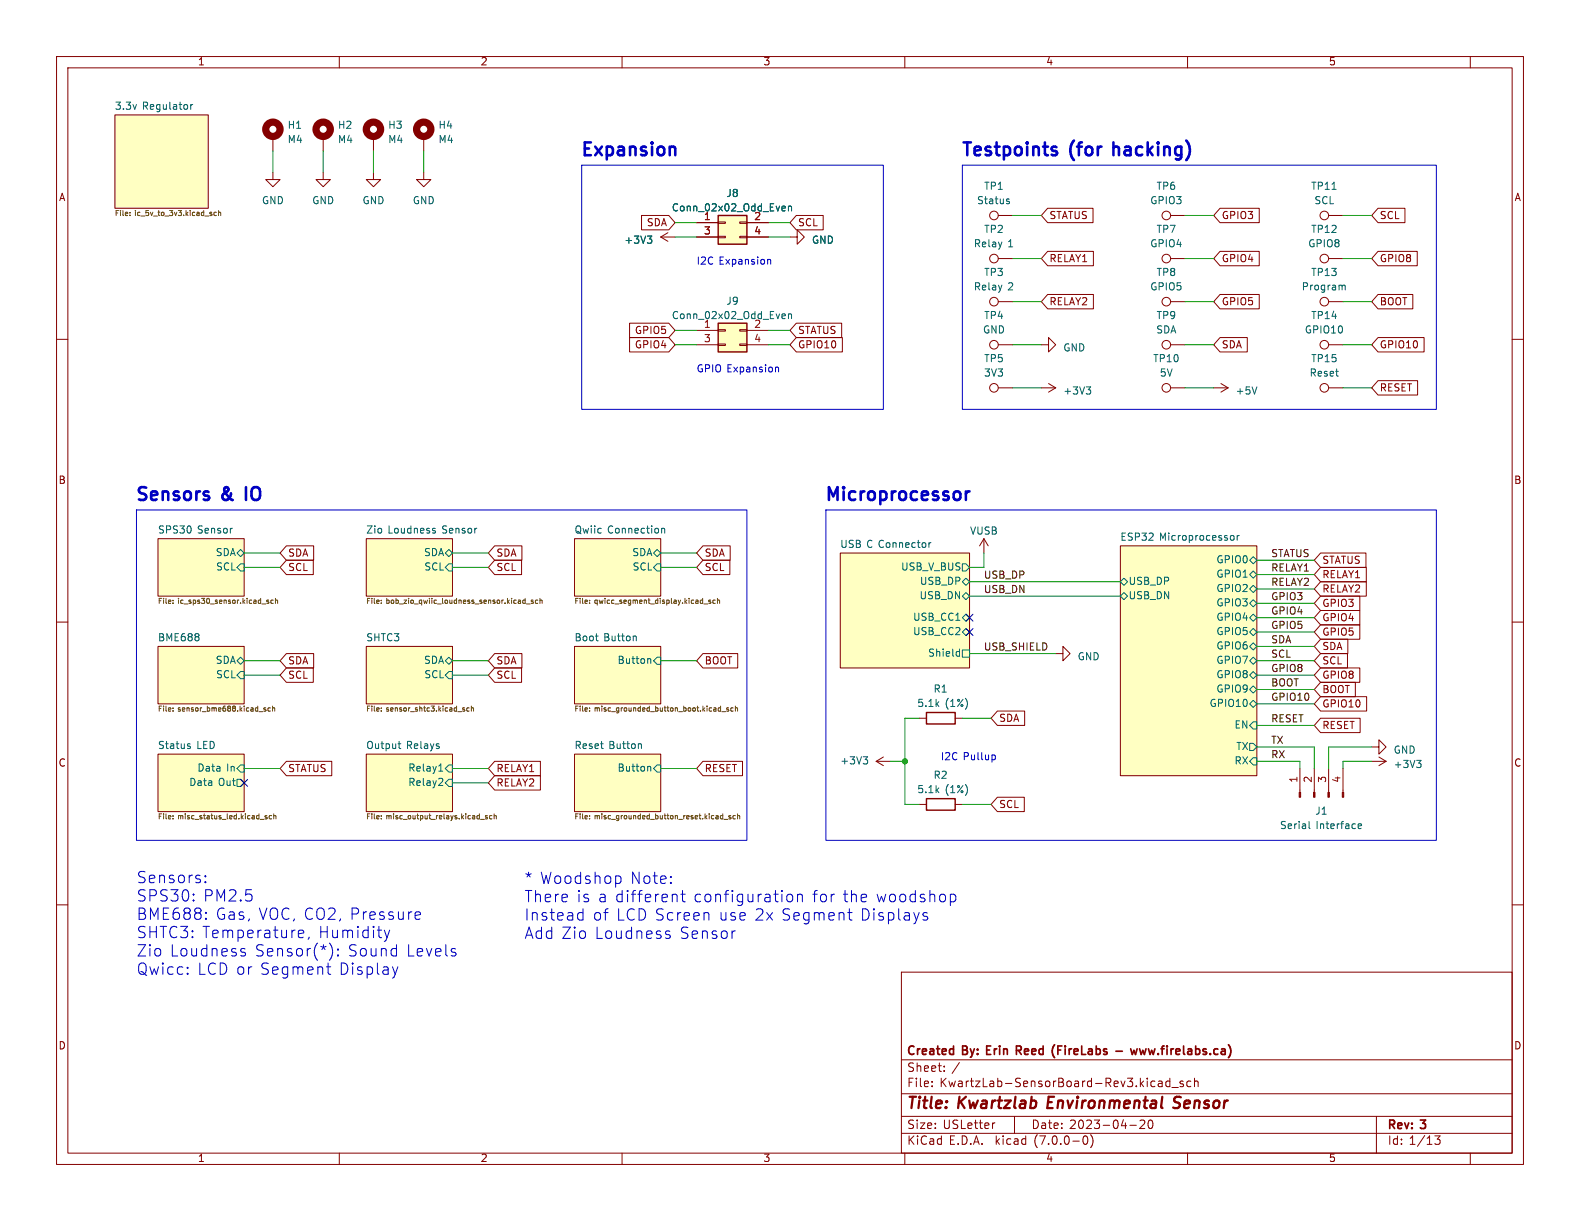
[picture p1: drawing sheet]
<svg xmlns="http://www.w3.org/2000/svg" width="279mm" height="216mm" viewBox="0 0 279 216" stroke-linecap="round" stroke-linejoin="round" font-family="sans-serif">
<g fill="none" stroke="#840000" stroke-width=".18">
<path d="M10 10h259.4v195.9h-259.4zM12 12h255.4v191.9h-255.4zM60 10v2M110 10v2M160 10v2M210 10v2M260 10v2M20.3 20.3h16.5v16.5h-16.5zM48.3 30.5v1.3h1.2l-1.2 1.2-1.3-1.2h1.3M48.3 24.1v2.6M57.1 30.5v1.3h1.3l-1.3 1.2-1.2-1.2h1.2M57.1 24.1v2.6"/>
<path d="M66 30.5v1.3h1.3l-1.3 1.2-1.2-1.2h1.2M66 24.1v2.6M74.9 30.5v1.3h1.3l-1.3 1.2-1.2-1.2h1.2M74.9 24.1v2.6M113.4 38.1h4.9l1.1 1.3-1.1 1.2h-4.9zM123.2 39.4h3.8M127 39.2h1.3v.3h-1.3zM130.8 39.2h1.3v.3h-1.3zM132.1 39.4h3.8M140.8 38.1h4.8v2.5h-4.8l-1.1-1.2zM176.5 38.1h2.6M185.3 36.8h8v2.6h-8l-1.2-1.3z"/>
<path d="M207 38.1h2.5M215.7 36.8h7v2.6h-7l-1.1-1.3zM234.9 38.1h2.6M243.7 36.8h4.7v2.6h-4.7l-1.1-1.3zM10 60h2M111.3 59.7h7l1.1 1.3-1.1 1.2h-7zM111.3 57.1h7l1.1 1.3-1.1 1.3h-7zM116.8 41.9l1.3 .8M116.8 41.9h2.6M118.1 41.1l-1.3 .8M123.2 41.9h3.8M123.2 58.4h3.8"/>
<path d="M127 41.8h1.3v.2h-1.3zM127 58.3h1.3v.2h-1.3zM130.8 41.8h1.3v.2h-1.3zM130.8 58.3h1.3v.2h-1.3zM132.1 41.9h3.8M132.1 58.4h3.8M139.7 41.9h1.3v-1.3l1.2 1.3-1.2 1.3v-1.3M140.8 57.1h8v2.6h-8l-1.1-1.3zM140.8 59.7h8.2v2.5h-8.2l-1.1-1.2zM176.5 53.3h2.6M176.5 45.7h2.6M185.3 52.1h8v2.5h-8l-1.2-1.3z"/>
<path d="M185.3 44.4h8v2.6h-8l-1.2-1.3zM207 53.3h2.5M207 45.7h2.5M215.7 44.4h7v2.6h-7l-1.1-1.3zM215.7 52.1h7v2.5h-7l-1.1-1.3zM215.7 59.7h4.9v2.5h-4.9l-1.1-1.2zM234.9 53.3h2.6M234.9 45.7h2.6M243.7 44.4h6.9v2.6h-6.9l-1.1-1.3zM243.7 52.1h6.1v2.5h-6.1l-1.1-1.3zM243.7 59.7h8.1v2.5h-8.1l-1.1-1.2zM267.4 60h2"/>
<path d="M123.2 61h3.8M127 60.8h1.3v.3h-1.3zM130.8 60.8h1.3v.3h-1.3zM132.1 61h3.8M176.5 68.6h2.6M176.5 61h2.6M184.1 61h1.3v-1.3l1.3 1.3-1.3 1.2v-1.2M184.1 68.6h2.6M185.4 67.8l1.3 .8M186.7 68.6l-1.3 .7M207 68.6h2.5M207 61h2.5"/>
<path d="M214.6 68.6h2.6M215.9 67.8l1.3 .8M217.2 68.6l-1.3 .7M234.9 68.6h2.6M234.9 61h2.6M243.7 67.3h7v2.6h-7l-1.1-1.3zM27.9 95.3h15.3v10.1h-15.3zM50.6 96.5h4.9v2.6h-4.9l-1.1-1.3zM50.6 99.1h4.8v2.5h-4.8l-1.1-1.3zM64.8 95.3h15.2v10.1h-15.2zM87.5 96.5h4.8v2.6h-4.8l-1.1-1.3zM87.5 99.1h4.7v2.5h-4.7l-1.1-1.3z"/>
<path d="M101.6 95.3h15.2v10.1h-15.2zM124.3 99.1h4.8v2.5h-4.8l-1.1-1.3zM124.3 96.5h4.8v2.6h-4.8l-1.1-1.3zM148.6 97.8h22.8v20.3h-22.8zM174 95.3l-.8 1.2M174 95.3v2.5M174 95.3l.8 1.2M198.1 96.5h24.1v40.7h-24.1zM233.5 97.8h8v2.5h-8l-1.1-1.2zM10 110h2M27.9 114.3h15.3v10.2h-15.3zM50.6 115.6h4.9v2.5h-4.9l-1.1-1.3z"/>
<path d="M50.6 118.1h4.8v2.6h-4.8l-1.1-1.3zM64.8 114.3h15.2v10.2h-15.2zM87.5 118.1h4.7v2.6h-4.7l-1.1-1.3zM87.5 115.6h4.8v2.5h-4.8l-1.1-1.3zM101.6 114.3h15.2v10.2h-15.2zM124.3 115.6h6.2v2.5h-6.2l-1.1-1.3zM186.7 115.6h1.3v-1.3l1.2 1.3-1.2 1.2v-1.2M233.5 110.5h7v2.5h-7l-1.1-1.2zM233.5 115.6h4.8v2.5h-4.8l-1.1-1.3zM233.5 113h4.8v2.6h-4.8l-1.1-1.3zM233.5 118.1h7v2.6h-7l-1.1-1.3zM233.5 105.4h7v2.6h-7l-1.1-1.3z"/>
<path d="M233.5 107.9h7v2.6h-7l-1.1-1.3zM233.5 102.9h8.1v2.5h-8.1l-1.1-1.3zM233.5 100.3h8.1v2.6h-8.1l-1.1-1.3zM267.4 110h2M27.9 133.4h15.3v10.1h-15.3zM50.6 134.6h8.1v2.6h-8.1l-1.1-1.3zM64.8 133.4h15.2v10.1h-15.2zM87.5 134.6h8.1v2.6h-8.1l-1.1-1.3zM87.5 137.2h8.1v2.5h-8.1l-1.1-1.3zM101.6 133.4h15.2v10.1h-15.2zM124.3 134.6h7v2.6h-7l-1.1-1.3zM154.9 134.6h2.6"/>
<path d="M154.9 134.6l1.3 .8M156.2 133.9l-1.3 .7M162.6 127h1.2M168.9 127h1.3M176.4 125.7h4.8v2.6h-4.8l-1.1-1.3zM229.9 135.9v4.2M232.4 135.9v4.2M233.5 120.6h6.2v2.6h-6.2l-1.1-1.3zM233.5 127h7v2.5h-7l-1.1-1.2zM233.5 123.2h8.2v2.5h-8.2l-1.1-1.2zM234.9 135.9v4.2M237.5 135.9v4.2"/>
<path d="M242.6 132.1h1.2v-1.3l1.3 1.3-1.3 1.3v-1.3M242.6 134.6h2.5M243.8 133.9l1.3 .7M245.1 134.6l-1.3 .8M10 160h2M162.6 142.2h1.2M168.9 142.2h1.3M176.4 141h4.7v2.5h-4.7l-1.1-1.3zM267.4 160h2M159.4 171.9h108v32h-108zM159.4 197.4h108M159.4 193.4h108"/>
<path d="M159.4 187.4h108M164.8 192v.2M164.8 191.2v.2M167 189.3v.2M167 188.5v.2M175.9 198.6h-.2M179.4 197.4v3M199.8 199h1.1M201.6 198.2l.6-.1 .2 .1v.3l-.9 1.1h.9M203.2 198.2l.2-.1a.81 .81 0 0 1 .6 .6 .81 .81 0 0 1-.3 .8l-.2 .1a.81 .81 0 0 1-.3-1.4zM204.9 191.2h.5l.1 1M204.9 192.1h.6"/>
<path d="M205.5 191.5l-.6 .2M206.9 191.2h-.5l-.2 .2v.5l.1 .2h.6M206.9 190.7v1.5M207.2 192.3h1.2M209.2 191.2h-.3l-.2 .2v.2l.5 .1v.4h-.5M210.6 191.2h-.4l-.3 .2v.5l.1 .2h.6M211.2 191.3l.2-.1h.4l.1 1M211.2 190.7v1.5M243.4 197.4v6.5M60 203.9v2M110 203.9v2M159.4 200.4h108"/>
<path d="M160 203.9v2M191.7 200.9h.2a.81 .81 0 0 1 .5 .6 .81 .81 0 0 1-.3 .8l-.1 .1a.81 .81 0 0 1-.6-.7 .81 .81 0 0 1 .3-.8zM192.9 200.7a1.74 1.74 0 0 1 0 2.2M210 203.9v2M253.7 200.9h1l-.5 .5 .4 .2v.6l-.2 .2-.6-.1M260 203.9v2"/>
<circle cx="175.8" cy="38.1" r=".76"/>
<circle cx="206.2" cy="38.1" r=".76"/>
<circle cx="234.2" cy="38.1" r=".76"/>
<circle cx="175.8" cy="53.3" r=".76"/>
<circle cx="175.8" cy="45.7" r=".76"/>
<circle cx="206.2" cy="45.7" r=".76"/>
<circle cx="206.2" cy="53.3" r=".76"/>
<circle cx="234.2" cy="45.7" r=".76"/>
<circle cx="234.2" cy="53.3" r=".76"/>
<circle cx="175.8" cy="61" r=".76"/>
<circle cx="175.8" cy="68.6" r=".76"/>
<circle cx="206.2" cy="61" r=".76"/>
<circle cx="206.2" cy="68.6" r=".76"/>
<circle cx="234.2" cy="61" r=".76"/>
<circle cx="234.2" cy="68.6" r=".76"/>
</g>
<path d="M207.5 195.8l.7 .1M208.5 193.9l-.6 .1a.46 .46 0 0 0-.3 .5 .46 .46 0 0 0 .4 .4l.3 .1" fill="none" stroke="#840000" stroke-width=".4"/>
<path d="M179.7 185.7h.6M180.1 185.7l.5 .8M180.3 185h-.6v1.5M186.4 187h.1M186.5 184.7l-.1 .1M197.3 185.9h1.2M199.9 185.5l.3 1M201.1 185.5l-.3 1-.3-.8M201.5 185.5l.3 1M217.2 184.7l.1 .1" fill="none" stroke="#840000" stroke-width=".3"/>
<g fill="#ffffc2" stroke="#ffffc2" stroke-width=".18">
<path d="M148.6 97.8h22.8v20.3h-22.8z"/>
<path d="M198.1 96.5h24.1v40.7h-24.1z"/>
<path d="M27.9 95.3h15.3v10.1h-15.3z"/>
<path d="M64.8 114.3h15.2v10.2h-15.2z"/>
<path d="M27.9 114.3h15.3v10.2h-15.3z"/>
<path d="M64.8 95.3h15.2v10.1h-15.2z"/>
<path d="M64.8 133.4h15.2v10.1h-15.2z"/>
<path d="M27.9 133.4h15.3v10.1h-15.3z"/>
<path d="M20.3 20.3h16.5v16.5h-16.5z"/>
<path d="M101.6 133.4h15.2v10.1h-15.2z"/>
<path d="M101.6 95.3h15.2v10.1h-15.2z"/>
<path d="M101.6 114.3h15.2v10.2h-15.2z"/>
<path d="M127 38.1h5.1v5.1h-5.1z"/>
<path d="M127 57.2h5.1v5h-5.1z"/>
</g>
<g fill="none" stroke="#006464" stroke-width=".18">
<path d="M33.7 18.5v.8M34.1 18.5l-.4 .2M138.5 36.5h.3l.1 .3-.6 .1M138.8 37.2l-.3 .1M139.4 36.6l.2-.1h.3l.1 .8M139.4 36.5v.8M178.2 35.6l.3 .1v.1l-.2 .2h-.2M178.2 35.2h.3M114.5 41.7h.8l-.5 .5M115 42.2l.3 .3v.3l-.3 .2M138.5 55.5l.3 .1 .1 .2-.6 .1M138.8 56.3h-.3"/>
<path d="M139.4 55.5v.8M139.4 55.6l.2-.1 .3 .1 .1 .7M237.4 50.5h.4l.1 .8M192.1 68.4h.8l-.5 .5M192.6 68.9l.3 .2v.3l-.3 .3M222.3 68.4l-.5 1.3M41.9 97.8l.6-.6 .7 .6-.7 .6zM76.8 93.8l.2 .2-.2 .3M76.8 93.4l.2 .1M78.7 97.8l.7-.6 .6 .6-.6 .6zM116.2 99.7h.6v1.3h-.6l-.6-.7zM116.2 97.2l.6 .6-.6 .6-.6-.6z"/>
<path d="M117 93.4v.9M117 93.5l.2-.1 .3 .1v.8M164.3 96v.8M164.6 96l-.3 .2M170.2 99.7h.6l.6 .6-.6 .7h-.6zM217.7 94.7h.3l.2 .2v.5l-.2 .1h-.3M218.8 94.7v.8M219.1 94.7l-.3 .2M221 99.1l.6-.7 .6 .7-.6 .6zM41.9 100.3l.6-.6h.7v1.3h-.7zM41.9 116.8l.6-.6 .7 .6-.7 .7zM42.5 118.7h.7v1.3h-.7l-.6-.6z"/>
<path d="M78.7 116.8l.7-.6 .6 .6-.6 .7zM78.7 100.3l.7-.6h.6v1.3h-.6zM79.4 118.7h.6v1.3h-.6l-.7-.6zM112.3 112.5l.2 .1v.7M114.6 116.5h.4l.1 .8M116.2 116.2h.6v1.3h-.6l-.6-.7zM169.3 115.2l.4 .1M169.7 114.8v1.2M169.7 116h-.4M170.2 102.9l.6-.7 .6 .7-.6 .6zM170.2 109.2l.6-.6 .6 .6-.6 .7zM170.2 111.8l.6-.7 .6 .7-.6 .6z"/>
<path d="M170.2 105.4l.6-.6 .6 .6-.6 .6zM170.2 114.9h1.2v1.3h-1.2zM198.1 102.9l.7-.7 .6 .7-.6 .6zM198.1 105.4l.7-.6 .6 .6-.6 .6zM221 119.4l.6-.7 .6 .7-.6 .6zM221 116.8l.6-.6 .6 .6-.6 .7zM221 114.3l.6-.6 .6 .6-.6 .6zM221 109.2l.6-.6 .6 .6-.6 .7zM221 111.8l.6-.7 .6 .7-.6 .6zM221 106.7l.6-.7 .6 .7-.6 .6zM221 101.6l.6-.6 .6 .6-.6 .6zM221.6 103.5l.6 .6-.6 .7-.6-.7z"/>
<path d="M33.5 131.9l.2 .2-.2 .3M33.5 131.5l.1 .1M41.9 135.9l.6-.6h.7v1.2h-.7zM41.9 137.8h.6l.7 .6-.7 .7h-.6zM70.4 131.5h.5M70.6 132.3l.3 .1M77.6 136.4h.7M77.8 135.3l.1-.2v1.3M78.1 137.6l.2 .3-.1 .3-.7 .7h.8M78.7 135.9l.7-.6h.6v1.2h-.6zM79.4 137.8h.6v1.3h-.6l-.7-.7zM113.2 131.5l.2 .2v.7"/>
<path d="M114.6 135.6h.4l.1 .8M116.2 135.3h.6v1.2h-.6l-.6-.6zM152.6 133.8h.8l-.4 .5M153.2 134.3l.2 .2v.3l-.2 .3M221 124.5l.6-.7 .6 .7-.6 .6zM221 121.9l.6-.6 .6 .6-.6 .7zM221 131.4h.6l.6 .7-.6 .6h-.6zM221.6 134h.6v1.3h-.6l-.6-.7zM221.6 127.6h.6v1.3h-.6l-.6-.6zM250.5 134.5h.8l-.4 .4M251 134.9l.3 .3v.3l-.3 .2M231.5 145.2v1.1l.2 .2"/>
<path d="M240.2 146.1l.6-.1-.1-.3h-.3l-.2 .2v.6h.5"/>
</g>
<g fill="none" stroke="#725600" stroke-width=".18">
<path d="M23 38v.1M23 37.6v.1M38.3 37.6l-.3-.1-.2 .2 .1 .4h.4M38.6 37.6h.4v.5M38.6 37.2v.9M30.6 106.6v.1M30.6 106.1v.1M47.2 106.4l.4 .2-.2 .1h-.2M47.2 106.1h.3M48.3 106.1h-.2l-.2 .2 .1 .4h.3M48.7 106.2l.4-.1v.6M48.7 105.8v.9"/>
<path d="M67.4 106.6v.1M67.4 106.1v.1M92.6 106.1h.3M92.9 106.7h-.3M92.9 105.8v.9M93.1 106.8h.7M94.3 106.1h-.2l-.2 .1 .4 .2v.3h-.4M95.1 106.1h-.3l-.1 .2 .1 .4h.3M95.5 106.2l.3-.1 .1 .6M95.5 105.8v.9M104.3 106.6v.1M104.3 106.1v.1"/>
<path d="M124.5 106.8h.7M125.7 106.1h-.2l-.2 .1 .4 .2v.3h-.4M126.5 106.1h-.3l-.1 .2v.4h.4M126.9 106.2l.3-.1 .1 .6M126.9 105.8v.9M30.6 125.7v.1M30.6 125.2v.1M46.8 125.5l.2 .1-.3 .2M46.8 125.2h.2M47.8 125.2h-.2l-.2 .1 .1 .4h.3M48.2 125.2h.3l.1 .6M48.2 124.9v.9"/>
<path d="M67.4 125.7v.1M67.4 125.2v.1M82.1 125.5l.1 .1-.1 .2M82.1 125.2h.1M83 125.2h-.3l-.2 .1 .1 .4h.4M83.4 125.2h.3v.6M83.4 124.9v.9M104.3 125.7v.1M104.3 125.2v.1M127.3 125.2h.1M127.4 124.9v.9M127.4 125.7l-.1 .1"/>
<path d="M127.6 125.8h.7M128.8 125.2h-.2l-.1 .1 .3 .2v.2h-.3M129.7 125.2h-.3l-.2 .1 .1 .4h.4M130 125.2h.4v.6M130 124.9v.9M30.6 144.7v.1M30.6 144.2v.1M47.2 144.2h-.2l-.1 .1 .3 .2v.3h-.3M48 144.2h-.2l-.2 .2 .1 .4h.3M48.4 144.3l.4-.1v.6M48.4 143.9v.9M67.4 144.7v.1"/>
<path d="M67.4 144.2v.1M85 144.9h.7M86.2 144.2h-.2l-.2 .1 .4 .2v.3h-.4M87 144.2h-.3l-.1 .2 .1 .4h.3M87.4 144.3l.3-.1 .1 .6M87.4 143.9v.9M104.3 144.7v.1M104.3 144.2v.1M127.6 144.2h.2M127.8 144.8h-.2M127.8 143.9v.9M128 144.9h.7"/>
<path d="M129.2 144.2h-.2l-.1 .1 .3 .2v.3h-.3M130 144.2h-.2l-.2 .2 .1 .4h.3M130.4 144.3l.4-.1v.6M130.4 143.9v.9"/>
</g>
<path d="M127 38.1h5.1v5.1h-5.1zM127 57.2h5.1v5h-5.1zM163.8 126h5.1v2h-5.1zM163.8 141.2h5.1v2.1h-5.1z" fill="none" stroke="#840000" stroke-width=".25"/>
<g fill="#840000" stroke="#840000" stroke-width=".18">
<path d="M237.4 140.1h.2v.9h-.2z"/>
<path d="M234.8 140.1h.3v.9h-.3z"/>
<path d="M232.3 140.1h.2v.9h-.2z"/>
<path d="M229.7 140.1h.3v.9h-.3z"/>
</g>
<g fill="none" stroke="#840000" stroke-width="1.3">
<circle cx="48.3" cy="22.9" r="1.27"/>
<circle cx="57.1" cy="22.9" r="1.27"/>
<circle cx="66" cy="22.9" r="1.27"/>
<circle cx="74.9" cy="22.9" r="1.27"/>
</g>
<g fill="none" stroke="#0000c2" stroke-width=".18">
<path d="M102.9 29.2h53.3v43.2h-53.3zM170.2 29.2h83.8v43.2h-83.8zM135.8 45.9h.4l.1 .8M137.2 65h.4l.1 .8M24.1 90.2h108v58.4h-108zM146 90.2h108v58.4h-108zM175.8 133.5l.2 .2v.4l-.2 .2M34.2 159.1l.1 .1-.1 .1M34.2 158.1l.1 .1-.1 .1M36.3 155.9l.1 .1-.1 .1M36.3 155.9l-.1 .1 .1 .1M36.3 154.8v.2"/>
<path d="M36.3 155.9v.2M36.3 154.8l.1 .1-.1 .1M36.3 154.8l-.1 .1 .1 .1M109.4 154.9l.4 .4v.5l-.4 .4M119.5 158.1l.2 .3v1.1M120.4 158.1h.8M120.7 157.5v1.7l.1 .2 .4 .1M139.1 158.5a.54 .54 0 0 1 .6-.4 .54 .54 0 0 1 .5 .4v.6a.54 .54 0 0 1-.5 .4 .54 .54 0 0 1-.6-.4M141 158.3a.5 .5 0 0 1 .9 .1v1.1M141 158.1v1.4M168.3 158.1h.3l.4 .4-.1 .8-.3 .2h-.3M33.2 172.1l.1 .1-.1 .1"/>
<path d="M33.2 171l.1 .1-.1 .1M36.4 161.3l.1 .1-.1 .1M36.4 162.4l.1 .1-.1 .1M36.4 162.4l-.1 .1 .1 .1M36.4 161.3v.2M36.4 162.4v.2M36.4 161.3l-.1 .1 .1 .1M42.9 168.4l.4 .1 .1 .3-.3 .2h-.3M43.1 167.7l.2 .1M53 164.5l.6 .1 .1 .3-.9 .2M53.6 165.7l-.6 .1M54.7 165.7l-.2 .4"/>
<path d="M57.7 171h.8M58 170.3v1.7l.1 .2 .4 .1M58.7 167.6a2.31 2.31 0 0 1-.5 2.2M59.8 168.9h.1l-.1 .1M59.8 168.9h-.1l.1 .1M59.8 167.8v.2M59.8 168.9v.1M59.8 167.8l.1 .1-.1 .1M59.8 167.8l-.1 .1 .1 .1M68 164.5l.4 1.3M68.4 165.8l-.2 .5-.2 .2M68.9 164.5l-.5 1.3"/>
<path d="M69.4 171l.5 1.3M69.9 172.3l-.2 .5M70.4 171l-.5 1.3M73.7 161.2l.6 .1 .1 .4-1 .2M74.3 162.5l-.6 .1M80.5 168.5l.1 .2-.1 .2M102.5 161.4l.6 .1M103.1 160.7v2M103.1 162.6l-.6 .1M118 165.3l.4 .1 .1 .2-.2 .3h-.4M118 164.6l.4 .1M125.3 161.5l.1 1.2"/>
<path d="M149.9 161.4h.8M150.2 160.7v1.7l.1 .2 .4 .1M163.3 161.9l.7 .2 .1 .3-.3 .3-.6-.1M163.5 161.4l-.2 .1M163.8 161.4l.2 .1"/>
</g>
<path d="M171.5 86.9a.58 .58 0 0 0-.7 .4" fill="none" stroke="#0000c2" stroke-width=".45"/>
<g fill="none" stroke="#009600" stroke-width=".18">
<path d="M48.3 26.7v3.8M57.1 26.7v3.8M66 26.7v3.8M74.9 26.7v3.8M119.4 39.4h3.8M135.9 39.4h3.8M179.1 38.1h5M209.5 38.1h5.1M237.5 38.1h5.1M119.4 58.4h3.8M119.4 41.9h3.8M135.9 58.4h3.8"/>
<path d="M135.9 41.9h3.8M179.1 53.3h5M179.1 45.7h5M209.5 53.3h5.1M209.5 45.7h5.1M237.5 53.3h5.1M237.5 45.7h5.1M119.4 61h3.8M135.9 61h3.8M179.1 68.6h5M179.1 61h5M209.5 68.6h5.1"/>
<path d="M209.5 61h5.1M237.5 68.6h5.1M237.5 61h5.1M43.2 97.8h6.3M80 97.8h6.4M116.8 97.8h6.4M174 97.8v2.5h-2.6M222.2 99.1h10.2M43.2 116.8h6.3M43.2 100.3h6.3M43.2 119.4h6.3M80 116.8h6.4"/>
<path d="M80 100.3h6.4M80 119.4h6.4M116.8 116.8h6.4M116.8 100.3h6.4M171.4 102.9h26.7M171.4 105.4h26.7M171.4 115.6h15.3M222.2 116.8h10.2M222.2 119.4h10.2M222.2 106.7h10.2M222.2 111.8h10.2M222.2 109.2h10.2"/>
<path d="M222.2 101.6h10.2M222.2 114.3h10.2M222.2 104.1h10.2M43.2 135.9h6.3M80 138.4h6.4M80 135.9h6.4M116.8 135.9h6.4M157.5 134.6h2.5M162.6 127h-2.6v15.2h2.6M170.2 127h5.1M222.2 134.6h7.7v1.3M222.2 128.3h10.2"/>
<path d="M222.2 124.5h10.2M222.2 121.9h10.2M222.2 132.1h10.2v3.8M242.6 134.6h-5.1v1.3M242.6 132.1h-7.7v3.8M170.2 142.2h5.1"/>
</g>
<path d="M170.8 108.6l1.3 1.2M170.8 111.2l1.3 1.2M172.1 108.6l-1.3 1.2M172.1 111.2l-1.3 1.2M42.6 137.8l1.2 1.2M43.8 137.8l-1.2 1.2" fill="none" stroke="#000084" stroke-width=".18"/>
<circle cx="160" cy="134.6" r=".46" fill="#009600" stroke="#009600" stroke-width=".18"/>
<g font-size="3.2" fill="#0000c2">
<text x="102.9" y="27.9">Expansion</text>
<text x="170.2" y="27.9">Testpoints</text>
<text x="189.4" y="27.9">(for</text>
<text x="197.7" y="27.9">hacking)</text>
<text x="24.1" y="88.9">Sensors</text>
<text x="39.5" y="88.9">&amp;</text>
<text x="44.3" y="88.9">IO</text>
<text x="146" y="88.9">Microprocessor</text>
</g>
<g font-size="2.8" fill="#0000c2">
<text x="24.1" y="156.5">Sensors:</text>
<text x="24.1" y="159.8">SPS30:</text>
<text x="35.9" y="159.8">PM2.5</text>
<text x="92.7" y="156.6">* Woodshop</text>
<text x="92.7" y="159.9">There is a different</text>
<text x="111.4" y="156.6">Note:</text>
<text x="122.5" y="159.9">configuration</text>
<text x="143.5" y="159.9">for</text>
<text x="148.8" y="159.9">the</text>
<text x="154.7" y="159.9">woodshop</text>
<text x="24.1" y="163">BME688:</text>
<text x="24.1" y="166.2">SHTC3: Temperature,</text>
<text x="38.1" y="163">Gas, VOC, CO2, Pressure</text>
<text x="56.2" y="166.2">Humidity</text>
<text x="92.7" y="163.1">Instead</text>
<text x="92.7" y="166.4">Add Zio</text>
<text x="104.7" y="163.1">of LCD Screen</text>
<text x="105.1" y="166.4">Loudness</text>
<text x="120.1" y="166.4">Sensor</text>
<text x="127" y="163.1">use 2x Segment</text>
<text x="151.9" y="163.1">Displays</text>
<text x="24.1" y="169.5">Zio</text>
<text x="24.1" y="172.7">Qwicc:</text>
<text x="30" y="169.5">Loudness</text>
<text x="34.8" y="172.7">LCD or Segment</text>
<text x="45" y="169.5">Sensor(*):</text>
<text x="59.8" y="172.7">Display</text>
<text x="61.4" y="169.5">Sound</text>
<text x="71.7" y="169.5">Levels</text>
</g>
<g font-size="2.8" fill="#840000">
<text x="160.4" y="196.7">Title:</text>
<text x="169.5" y="196.7">Kwartzlab</text>
<text x="185.9" y="196.7">Environmental</text>
<text x="208.8" y="196.7">Sensor</text>
</g>
<g font-size="2.1" fill="#840000">
<text x="160.4" y="189.8">Sheet:</text>
<text x="160.4" y="187">Created</text>
<text x="168.3" y="189.8">/</text>
<text x="170.3" y="187">By: Erin</text>
<text x="180.7" y="187">Reed</text>
<text x="187.5" y="187">(FireLabs</text>
<text x="199.2" y="187">-</text>
<text x="202.4" y="187">www.firelabs.ca)</text>
<text x="160.4" y="192.5">File:</text>
<text x="166.2" y="192.5">KwartzLab-SensorBoard-Rev3.kicad_sch</text>
<text x="160.4" y="202.7">KiCad</text>
<text x="160.4" y="199.9">Size:</text>
<text x="166.7" y="199.9">USLetter</text>
<text x="167.8" y="202.7">E.D.A.</text>
<text x="176.1" y="202.7">kicad</text>
<text x="182.4" y="199.9">Date:</text>
<text x="183" y="202.7">(7.0.0-0)</text>
<text x="189.1" y="199.9">2023-04-20</text>
<text x="245.4" y="200.1">Rev:</text>
<text x="245.4" y="202.7">Id: 1/13</text>
<text x="251.4" y="200.1">3</text>
</g>
<g font-size="1.8" fill="#840000">
<text x="35" y="11.8">1</text>
<text x="85" y="11.8">2</text>
<text x="135" y="11.8">3</text>
<text x="185" y="11.8">4</text>
<text x="235" y="11.8">5</text>
<text x="10.4" y="35.8">A</text>
<text x="267.8" y="35.8">A</text>
<text x="114.3" y="40.3">SDA</text>
<text x="141.1" y="40.3">SCL</text>
<text x="185.6" y="39">STATUS</text>
<text x="216.1" y="39">GPIO3</text>
<text x="244" y="39">SCL</text>
<text x="185.6" y="46.6">RELAY1</text>
<text x="216.1" y="46.6">GPIO4</text>
<text x="244" y="46.6">GPIO8</text>
<text x="112.1" y="59.3">GPIO5</text>
<text x="141.1" y="59.3">STATUS</text>
<text x="185.6" y="54.3">RELAY2</text>
<text x="216.1" y="54.3">GPIO5</text>
<text x="244" y="54.3">BOOT</text>
<text x="112.1" y="61.9">GPIO4</text>
<text x="141.1" y="61.9">GPIO10</text>
<text x="216.1" y="61.9">SDA</text>
<text x="244" y="61.9">GPIO10</text>
<text x="244" y="69.5">RESET</text>
<text x="10.3" y="85.8">B</text>
<text x="267.7" y="85.8">B</text>
<text x="51" y="98.7">SDA</text>
<text x="51" y="101.2">SCL</text>
<text x="87.8" y="98.7">SDA</text>
<text x="87.8" y="101.2">SCL</text>
<text x="124.6" y="101.2">SCL</text>
<text x="124.6" y="98.7">SDA</text>
<text x="233.8" y="100">STATUS</text>
<text x="233.8" y="107.6">GPIO3</text>
<text x="233.8" y="105.1">RELAY2</text>
<text x="233.8" y="102.5">RELAY1</text>
<text x="233.8" y="112.7">GPIO5</text>
<text x="233.8" y="110.1">GPIO4</text>
<text x="51" y="117.8">SDA</text>
<text x="87.8" y="117.8">SDA</text>
<text x="124.6" y="117.8">BOOT</text>
<text x="233.8" y="117.8">SCL</text>
<text x="233.8" y="115.2">SDA</text>
<text x="51" y="120.3">SCL</text>
<text x="87.8" y="120.3">SCL</text>
<text x="233.8" y="122.8">BOOT</text>
<text x="233.8" y="125.4">GPIO10</text>
<text x="233.8" y="120.3">GPIO8</text>
<text x="176.7" y="127.9">SDA</text>
<text x="233.8" y="129.2">RESET</text>
<text x="10.3" y="135.8">C</text>
<text x="51" y="136.8">STATUS</text>
<text x="87.8" y="136.8">RELAY1</text>
<text x="124.6" y="136.8">RESET</text>
<text x="267.7" y="135.8">C</text>
<text x="87.8" y="139.3">RELAY2</text>
<text x="176.7" y="143.2">SCL</text>
<text x="10.3" y="185.8">D</text>
<text x="267.7" y="185.8">D</text>
<text x="35" y="205.7">1</text>
<text x="85" y="205.7">2</text>
<text x="135" y="205.7">3</text>
<text x="185" y="205.7">4</text>
<text x="235" y="205.7">5</text>
</g>
<g font-size="1.8" fill="#006464">
<text x="20.3" y="19.6">3.3v</text>
<text x="25.2" y="19.6">Regulator</text>
<text x="50.8" y="23.1">H1</text>
<text x="59.7" y="23.1">H2</text>
<text x="68.6" y="23.1">H3</text>
<text x="77.5" y="23.1">H4</text>
<text x="50.8" y="25.6">M4</text>
<text x="59.7" y="25.6">M4</text>
<text x="68.6" y="25.6">M4</text>
<text x="77.5" y="25.6">M4</text>
<text x="128.4" y="35.1">J8</text>
<text x="174" y="33.8">TP1</text>
<text x="204.5" y="33.8">TP6</text>
<text x="231.8" y="33.8">TP11</text>
<text x="46.3" y="36.4">GND</text>
<text x="55.2" y="36.4">GND</text>
<text x="64" y="36.4">GND</text>
<text x="72.9" y="36.4">GND</text>
<text x="118.7" y="37.7">Conn_02x02_Odd_Even</text>
<text x="172.7" y="36.4">Status</text>
<text x="174" y="41.5">TP2</text>
<text x="203.3" y="36.4">GPIO3</text>
<text x="204.5" y="41.5">TP7</text>
<text x="231.8" y="41.5">TP12</text>
<text x="232.4" y="36.4">SCL</text>
<text x="110.4" y="43.4">+3V3</text>
<text x="143.5" y="43.4">GND</text>
<text x="172.1" y="44">Relay</text>
<text x="178.2" y="44">1</text>
<text x="203.3" y="44">GPIO4</text>
<text x="231.3" y="44">GPIO8</text>
<text x="172.1" y="51.6">Relay</text>
<text x="174" y="49.1">TP3</text>
<text x="178.2" y="51.6">2</text>
<text x="203.3" y="51.6">GPIO5</text>
<text x="204.5" y="49.1">TP8</text>
<text x="230.1" y="51.6">Program</text>
<text x="231.8" y="49.1">TP13</text>
<text x="118.7" y="56.7">Conn_02x02_Odd_Even</text>
<text x="124.4" y="58.2">1</text>
<text x="128.4" y="54.2">J9</text>
<text x="133.3" y="58.2">2</text>
<text x="173.8" y="59.2">GND</text>
<text x="174" y="56.7">TP4</text>
<text x="204.4" y="59.2">SDA</text>
<text x="204.5" y="56.7">TP9</text>
<text x="230.7" y="59.2">GPIO10</text>
<text x="231.8" y="56.7">TP14</text>
<text x="174" y="64.3">TP5</text>
<text x="188" y="62.4">GND</text>
<text x="203.9" y="64.3">TP10</text>
<text x="231.8" y="64.3">TP15</text>
<text x="174" y="66.9">3V3</text>
<text x="188" y="70">+3V3</text>
<text x="205" y="66.9">5V</text>
<text x="218.4" y="70">+5V</text>
<text x="231.5" y="66.9">Reset</text>
<text x="27.9" y="94.5">SPS30</text>
<text x="34.9" y="94.5">Sensor</text>
<text x="64.8" y="94.5">Zio</text>
<text x="68.6" y="94.5">Loudness</text>
<text x="78.3" y="94.5">Sensor</text>
<text x="101.6" y="94.5">Qwiic</text>
<text x="107.4" y="94.5">Connection</text>
<text x="171.5" y="94.8">VUSB</text>
<text x="198.1" y="95.8">ESP32</text>
<text x="205.1" y="95.8">Microprocessor</text>
<text x="38" y="98.6">SDA</text>
<text x="38.1" y="101.2">SCL</text>
<text x="74.9" y="98.6">SDA</text>
<text x="74.9" y="101.2">SCL</text>
<text x="111.7" y="98.6">SDA</text>
<text x="111.7" y="101.2">SCL</text>
<text x="148.6" y="97.1">USB C Connector</text>
<text x="159.2" y="101.2">USB_V_BUS</text>
<text x="215" y="99.9">GPIO0</text>
<text x="162.5" y="106.2">USB_DN</text>
<text x="162.5" y="103.7">USB_DP</text>
<text x="199.6" y="103.7">USB_DP</text>
<text x="199.6" y="106.2">USB_DN</text>
<text x="215" y="105">GPIO2</text>
<text x="215" y="107.5">GPIO3</text>
<text x="215" y="102.4">GPIO1</text>
<text x="27.9" y="113.6">BME688</text>
<text x="64.8" y="113.6">SHTC3</text>
<text x="101.6" y="113.6">Boot</text>
<text x="106.8" y="113.6">Button</text>
<text x="161.3" y="110">USB_CC1</text>
<text x="161.3" y="112.6">USB_CC2</text>
<text x="215" y="110">GPIO4</text>
<text x="215" y="112.6">GPIO5</text>
<text x="38" y="117.7">SDA</text>
<text x="74.9" y="117.7">SDA</text>
<text x="109.1" y="117.7">Button</text>
<text x="164" y="116.4">Shield</text>
<text x="190.5" y="117">GND</text>
<text x="215" y="117.7">GPIO7</text>
<text x="215" y="115.1">GPIO6</text>
<text x="38.1" y="120.2">SCL</text>
<text x="74.9" y="120.2">SCL</text>
<text x="162.1" y="125.3">5.1k</text>
<text x="165" y="122.7">R1</text>
<text x="167.1" y="125.3">(1%)</text>
<text x="213.8" y="125.3">GPIO10</text>
<text x="215" y="120.2">GPIO8</text>
<text x="215" y="122.7">GPIO9</text>
<text x="218.2" y="129.1">EN</text>
<text x="27.9" y="132.6">Status</text>
<text x="34.8" y="136.7">Data</text>
<text x="34.8" y="132.6">LED</text>
<text x="40" y="136.7">In</text>
<text x="64.8" y="132.6">Output</text>
<text x="71.9" y="132.6">Relays</text>
<text x="72.1" y="136.7">Relay1</text>
<text x="101.6" y="132.6">Reset</text>
<text x="107.7" y="132.6">Button</text>
<text x="109.1" y="136.7">Button</text>
<text x="148.5" y="135.4">+3V3</text>
<text x="165" y="138">R2</text>
<text x="218.2" y="135.4">RX</text>
<text x="218.5" y="132.9">TX</text>
<text x="246.4" y="136.1">+3V3</text>
<text x="246.4" y="133.5">GND</text>
<text x="33.3" y="139.3">Data</text>
<text x="38.5" y="139.3">Out</text>
<text x="72.1" y="139.3">Relay2</text>
<text x="162.1" y="140.5">5.1k</text>
<text x="167.1" y="140.5">(1%)</text>
<text x="226.3" y="146.9">Serial</text>
<text x="232.5" y="144.3">J1</text>
<text x="232.7" y="146.9">Interface</text>
</g>
<g font-size="1.8" fill="#a90000">
<text x="124.4" y="39.1">1</text>
<text x="124.4" y="41.7">3</text>
<text x="133.3" y="39.1">2</text>
<text x="133.3" y="41.7">4</text>
<text x="124.4" y="60.7">3</text>
<text x="133.3" y="60.7">4</text>
<text x="229.6" y="138.5" transform="rotate(-90 229.6 138.5)">1</text>
<text x="232.2" y="138.5" transform="rotate(-90 232.2 138.5)">2</text>
<text x="234.7" y="138.5" transform="rotate(-90 234.7 138.5)">3</text>
<text x="237.2" y="138.5" transform="rotate(-90 237.2 138.5)">4</text>
</g>
<g font-size="1.8" fill="#0000c2">
<text x="123.2" y="47">I2C Expansion</text>
<text x="123.2" y="66">GPIO Expansion</text>
<text x="166.4" y="134.6">I2C Pullup</text>
</g>
<g font-size="1.8" fill="#0f0f0f">
<text x="224.8" y="98.7">STATUS</text>
<text x="224.8" y="101.3">RELAY1</text>
<text x="174" y="105.1">USB_DN</text>
<text x="174" y="102.5">USB_DP</text>
<text x="224.8" y="106.3">GPIO3</text>
<text x="224.8" y="103.8">RELAY2</text>
<text x="224.8" y="114">SDA</text>
<text x="224.8" y="111.4">GPIO5</text>
<text x="224.8" y="108.9">GPIO4</text>
<text x="174" y="115.2">USB_SHIELD</text>
<text x="224.8" y="116.5">SCL</text>
<text x="224.8" y="119">GPIO8</text>
<text x="224.8" y="124.1">GPIO10</text>
<text x="224.8" y="121.6">BOOT</text>
<text x="224.8" y="127.9">RESET</text>
<text x="224.8" y="131.7">TX</text>
<text x="224.8" y="134.3">RX</text>
</g>
<g font-size="1.3" fill="#725600">
<text x="20.3" y="38.5">File:</text>
<text x="23.9" y="38.5">ic_5v_to_3v3.kicad_sch</text>
<text x="27.9" y="107.1">File:</text>
<text x="31.6" y="107.1">ic_sps30_sensor.kicad_sch</text>
<text x="64.8" y="107.1">File:</text>
<text x="68.4" y="107.1">bob_zio_qwiic_loudness_sensor.kicad_sch</text>
<text x="101.6" y="107.1">File:</text>
<text x="105.2" y="107.1">qwicc_segment_display.kicad_sch</text>
<text x="27.9" y="126.2">File:</text>
<text x="31.6" y="126.2">sensor_bme688.kicad_sch</text>
<text x="64.8" y="126.2">File:</text>
<text x="68.4" y="126.2">sensor_shtc3.kicad_sch</text>
<text x="101.6" y="126.2">File:</text>
<text x="105.2" y="126.2">misc_grounded_button_boot.kicad_sch</text>
<text x="27.9" y="145.2">File:</text>
<text x="31.6" y="145.2">misc_status_led.kicad_sch</text>
<text x="64.8" y="145.2">File:</text>
<text x="68.4" y="145.2">misc_output_relays.kicad_sch</text>
<text x="101.6" y="145.2">File:</text>
<text x="105.2" y="145.2">misc_grounded_button_reset.kicad_sch</text>
</g>
</svg>
